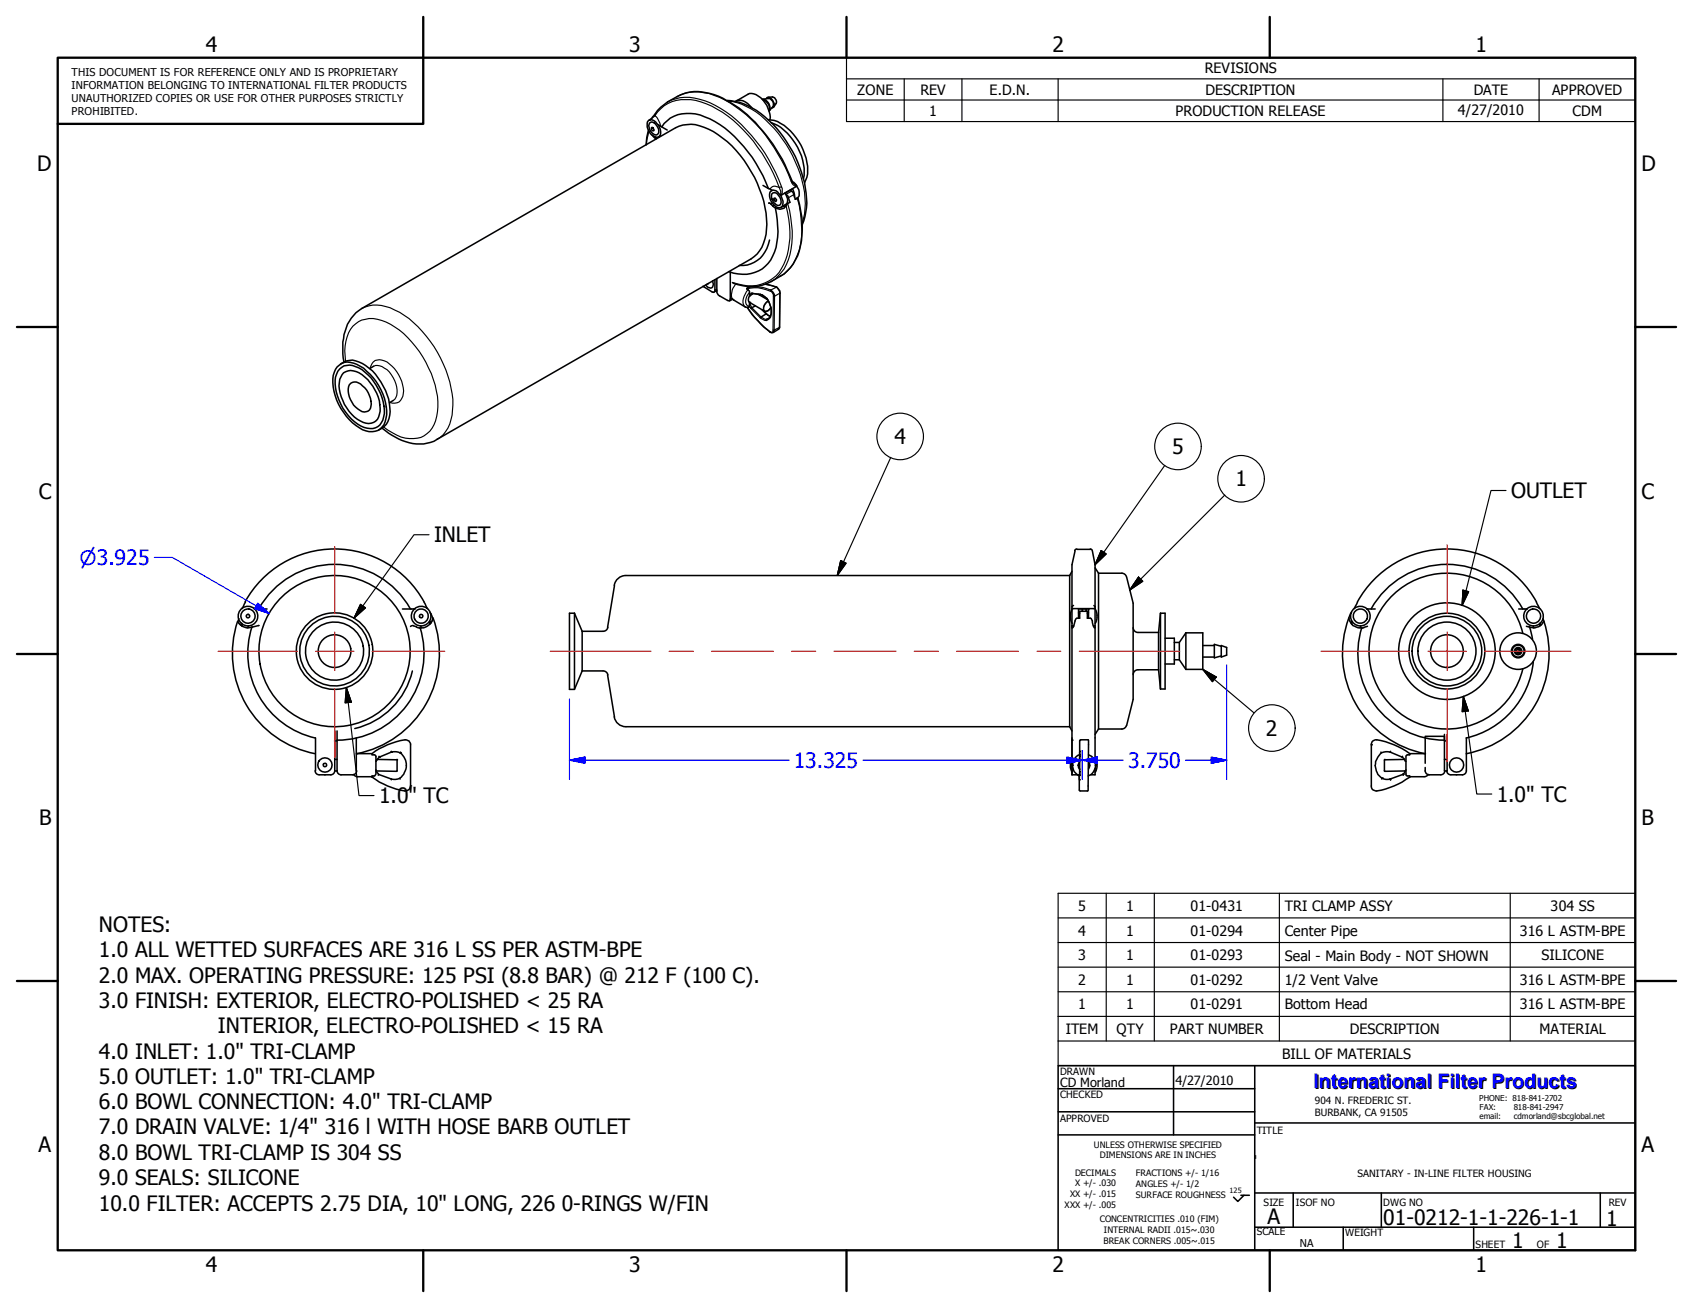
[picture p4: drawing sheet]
<svg xmlns="http://www.w3.org/2000/svg" width="279mm" height="216mm" viewBox="0 0 279 216" stroke-linecap="round" stroke-linejoin="round" font-family="sans-serif">
<!-- layer: Visible (ANSI) -->
<g fill="none" stroke="#000" stroke-width=".25">
<path d="M107.3 19.7l-.2 .1M111.8 15.9l-1.6 .9M121.3 16.8a1.82 1.82 0 0 1 2.4 .6l.4 .4M121.5 16.7l1.9-1.1a2.45 2.45 0 0 1 2.8 1.4l.5 .9a2.95 2.95 0 0 1 .4 1.8M125.8 16.4a1.4 1.4 0 0 1 1.1 2M125.9 16.4l.9-.1a.96 .96 0 0 1 .8 1.3l-.7 .7M125.9 16.5a1.31 1.31 0 0 1 1 1.7M126.5 16.3a.47 .47 0 0 1 .8 0l.3 .5a.6 .6 0 0 1-.2 1M126.7 19.7a6.3 6.3 0 0 1 4.7 3 8.4 8.4 0 0 1 1.8 6.6l-.4 .9M126.7 16.1l.8-.1 .5 .3a.66 .66 0 0 1 .1 .8l-.4 .6M107.2 20.3a.79 .79 0 0 1 1.2 .5 .94 .94 0 0 1-.1 1.5 1.55 1.55 0 0 1-1.1-2zM107.5 21.1a.37 .37 0 0 1 .4 .5l-.3-.1z"/>
<path d="M107.6 22.3l.7 .6M108.2 22.6l-.2 .1M108.6 20.6l.4 .7a.87 .87 0 0 1-.6 1.4 2.24 2.24 0 0 1-1.5-2.6 .81 .81 0 0 1 1.3 0l.4 .5 .6 .4a5.2 5.2 0 0 1 5.5-2.2 14.8 14.8 0 0 1 8 5.4 23.5 23.5 0 0 1 4.1 6.9M109 22.4l-.3 .2M109.2 21l.9 .5M125.9 30.6l.9 .5M126.8 31.1l.6 .3M126.9 33.5h.2l.4 .5M127 39.6a4.7 4.7 0 0 1-5 4.2M127.3 20.3a8.7 8.7 0 0 1 5 5.4l.3 1.4a6.1 6.1 0 0 1 0 2.4M127.4 32a.69 .69 0 0 1 1.1 .3l.3 .6a.59 .59 0 0 1 0 .8 .59 .59 0 0 1-.7 .1 1.77 1.77 0 0 1-.7-1.8zM127.4 31.4l-.1 .1"/>
<path d="M127.5 34l.5 .3M127.7 33.8l-.2 .2M127.8 32.7h.2a.34 .34 0 0 1 0 .6l-.1-.1a.34 .34 0 0 1-.1-.5zM128 34.3a12.4 12.4 0 0 1-.5 8 5.5 5.5 0 0 1-7.2 2.5M129.2 34l.4 .1M129.7 32.1h.1M129.7 34a1.29 1.29 0 0 1-1.7 .3M130.1 32.6l.3 .8-.4 .2M130.4 31.4l.2 .2M130.7 30a2.58 2.58 0 0 1 1.2 2.3l-.6 .6-.3-.8M131.1 32.6v-.7l-.3-.7-1.3 .7 .2 .3a1.11 1.11 0 0 1-.1 1.6l-.7 .4M131.4 30.8l-2.4 1.4h-.2l.2 .3a1.38 1.38 0 0 1-.1 1.7 1.34 1.34 0 0 1-1.5-.8l-.2-.3a1.25 1.25 0 0 1 .2-1.7"/>
<path d="M59.7 50.9l51.8-29.8a5.7 5.7 0 0 1 5.5 .2 18.8 18.8 0 0 1 8.7 10.9 13.6 13.6 0 0 1 .5 7.2 5.4 5.4 0 0 1-2.2 3.3l-51.9 29.8M116.2 47.4l1.3 .8M116.9 46.8l-.2 .1M117.6 46.4a.82 .82 0 0 1-.3 1.2 1 1 0 0 1-.8-.5M118 46.2v1.7M118.3 46v2.1M118.7 48.8l1.4 .8M120.5 44.9v4.4M121.1 49.5l1.9 1.2M123.3 47.7l.4 .4v.6M123.7 50.3l-.1 .4M123.7 49.9v.1h.1"/>
<path d="M123.7 49.9h.1M123.7 48.9a.76 .76 0 0 0 0 1M123.7 49.9l2.5 1.5M123.8 47.3l-.5 .3M124.3 48.5l-.5 .3M124.7 50.5l-.6 .3M125.2 48.6l1.5 .9M126.4 51.8l-.8 .5M126.9 52.5l-.3 .2M128.8 45.6l-1.5 .9M55.6 60.6a2.48 2.48 0 0 1 3.3-.5 9.5 9.5 0 0 1 4.9 8.4 2.83 2.83 0 0 1-1.4 2.6 3.4 3.4 0 0 1-3.7-.9 9.4 9.4 0 0 1-3.7-8.2zM56.1 60.9a2.56 2.56 0 0 1 3.1-.2 9 9 0 0 1 4.2 7.6 2.58 2.58 0 0 1-1.9 2.4 4.9 4.9 0 0 1-4-2.1 8.6 8.6 0 0 1-2.1-6.4l.4-.9z"/>
<path d="M56.2 60.1a3.2 3.2 0 0 1 3.6-.1 9.1 9.1 0 0 1 4.1 5.2 5.4 5.4 0 0 1-.1 4.8l-.7 .7-.6 .3M56.7 61.5a2.81 2.81 0 0 1 3.5 .7 6.8 6.8 0 0 1 2.4 6.2 1.83 1.83 0 0 1-2.7 1.3 6.9 6.9 0 0 1-3.8-7.1zM57.9 63.2a1.41 1.41 0 0 1 1.9 .5 3.4 3.4 0 0 1 1.2 4 1.33 1.33 0 0 1-1.9-.2 3.7 3.7 0 0 1-1.4-4zM61.7 60.5l-.7 .3M64.9 66.1l-.6 .4M40.4 99.3a16.9 16.9 0 0 1 29.6 0M40.5 99.4l-.6 1.1M70 99.4l.5 1.1M101.4 96.6l-1.1 7M103.3 95a1.94 1.94 0 0 0-1.9 1.6M103.3 95h73.2M176.5 95v25"/>
<path d="M176.9 94.3l-.4 .7M177.2 99.9l-.3 .2M177.4 90.9l-.5 2.3v6.9M177.7 90.6l-.3 .3M177.7 90.7h2.3M179.9 90.6l.4 .3M180.3 90.9l.4 2.3v6.9M180.5 99.9l.2 .2M180.7 93.7l.6 .9M181.3 94.6v25.7M181.3 94.6h3.9M185.1 94.6a.79 .79 0 0 1 .8 .6"/>
<path d="M185.9 95.2l1.1 4.4v15.8l-1.1 4.4M224 99.3a16.9 16.9 0 0 1 29.6 0M224 99.4l-.5 1.1M253.6 99.4l.5 1.1M39.2 102.6a16.9 16.9 0 0 0 12.8 21.8M39.2 102.6a2.11 2.11 0 0 0 1.8 1l1.8-.3M39.4 102.1l-.1 .5M39.9 102.8l-.2 .4 .2 .1M39.9 102.9v.5M41 103.3l-.1 .3M41.6 103.4a14.3 14.3 0 0 0 10.4 18.4M42 100.5h2.1"/>
<path d="M42.1 100.5v.1M42.7 100.5a14.3 14.3 0 0 1 25 0M66.4 100.5h2.1M68.1 110.8a12.7 12.7 0 0 1-9.5 9.5M68.2 103.3l-.4 .1M68.3 103.3l.4 .1M68.3 100.5v.1M68.4 102.2a1.18 1.18 0 0 1 1.1-1.7 1.18 1.18 0 0 1 1.1 1.7 1.18 1.18 0 0 1-2 .3l-.2-.3M68.7 103.5l.6 .2M69.3 103.6a14.3 14.3 0 0 1-13.6 18.6M69.4 103.3l.1 .3M70.9 102.6v.4"/>
<path d="M71 101.1l.1 .2M71 102.6l.1 .3M71.1 101.3l.1 .2a1.28 1.28 0 0 1-.7 1.9 1.52 1.52 0 0 1-1.2 .2M71.5 102a16.9 16.9 0 0 1-12.7 22.4M94.8 101.2h-.8v12.6h.8l1.3-3.1M94.8 101.2v12.6M94.8 101.2l1.3 3M96.1 104.2v6.5M96.1 104.2h3.4M96.1 110.7h3.4M99.5 110.7a.79 .79 0 0 1 .8 .7M100.3 111.4l1.1 7"/>
<path d="M100.3 103.5a.79 .79 0 0 1-.8 .7M101.4 118.3a1.94 1.94 0 0 0 1.9 1.7M103.3 120h73.2M176.5 120l.4 .6M176.9 100.4h3.8M176.9 100.4v2.9M176.9 100.1v.3M176.9 103.4v.2M176.9 103.3v.1h.3M176.9 103.3h.1M176.9 103.6v18.6M176.9 103.3h.3"/>
<path d="M176.9 100.6l-.2 .8v.9l.2 .6M178 102v-1.5h1.7l-.1 1.5M178 101.2h.2M178.6 100.5v.4M179.3 100.5v.4M179.5 101.2h.1M180.7 100.4v2.9h-.2M180.7 100.1v.3M180.7 103.4v.2a1.33 1.33 0 0 1-.5-1.2l-.2-.4h-.5v-1.1h-1.3v1.1h-.5a2.16 2.16 0 0 0-.5 1.4l-.2 .2h-.1M180.7 103.6v22.3M180.8 100.6l.2 1M181 101.5v.9l-.2 .5"/>
<path d="M185.9 119.7a.79 .79 0 0 1-.8 .6M187 103.6a.79 .79 0 0 0 .8 .8M187.8 110.6a.79 .79 0 0 0-.8 .7M187.8 104.4h3.4M187.8 110.6h3.4M191.2 104.4v6.2M191.2 110.6l.3 3.1M191.5 101.2v12.5M191.5 101.2h.8v12.5h-.8M191.5 101.2l-.3 3.2M192.3 105.3h1.5v4.3h-1.5M193.8 106h.8"/>
<path d="M193.8 108.9h.8M194.6 106v2.9M194.6 108.9l1.1 1.6M195.7 104.5v6M195.7 104.5h2.8v6h-2.8M195.7 104.5l-1.1 1.5M198.5 106.6h1.9M198.5 108.5h1.9M201.5 106.7l-1.1-.3v2.2l1.1-.3M201.5 106.6l.9 .3v1.2l-.9 .4zM222.6 102a1.91 1.91 0 0 0 2.2 1.6M222.9 101.2a16.9 16.9 0 0 0 12.3 23.2"/>
<path d="M223 102.9l.1 .1M223 101.1l-.1 .2M223.1 102.6v.5M223.1 102.6l-.1 .3M224.6 103.3l-.1 .3M224.7 103.6a14.3 14.3 0 0 0 13.7 18.6v-1M225.1 103.6l-.3 .1M225.6 100.5h1.3M225.7 103.4l-.7 .2M225.7 100.5v.1M226.3 100.5a14.3 14.3 0 0 1 25 0M250.6 100.5h1.4"/>
<path d="M250.7 107.2v.6M251.3 104.5a12.9 12.9 0 0 0-19.8-7.6 12.9 12.9 0 0 0 0 21.2 12.9 12.9 0 0 0 19.8-7.7M251.9 100.5v.1M252.4 103.5l.5 2M253 103.3l.1 .3M253 109.2a14.3 14.3 0 0 1-11 12.6M254.1 102.9v.4M254.2 102.8l.1 .4M254.6 102.1l.2 .4M254.8 102.6a1.84 1.84 0 0 1-1.8 1l-1.1-.2M254.8 102.5a16.9 16.9 0 0 1-12.8 21.9M52 127.2a.67 .67 0 0 0 .7 .7h1.9"/>
<path d="M52.1 121.8v5.5M53.6 127.9h.1M55.2 120.6v6.7M55.2 125.3h.4M55.2 127.3h.4M55.2 127.2a.67 .67 0 0 1-.6 .7M55.6 122.3h-.4M55.6 120.6v6.7M55.6 127.2a.67 .67 0 0 0 .7 .7h1.9M58.4 127.8l.4 .4h.2M58.8 121.8v5.5M58.9 127.2a.67 .67 0 0 1-.7 .7"/>
<path d="M59 124.4h2.4M59 128.2h2.4M59 124.4h-.2M61.4 128.3a11.9 11.9 0 0 0 5.6 2.3l.7-.5 .1-.4M61.4 124.4a11.9 11.9 0 0 1 5.6-2.3l.5 .2 .3 .4v7M61.4 128.3h.1M61.4 124.4v.2h.4l.2 .2v1.3a3.1 3.1 0 0 1-.2 2h-.4v.1M61.4 128.2v.1M62 127.1l.5 .7M62.1 127.3h3.4M62.2 125.3l3.3 .1M62.5 127.8l-.1 .2"/>
<path d="M62.5 127.8l2.1 .8M62.5 124.8l.1 .2M62.6 125h.1M62.6 125l-.6 .7M64.6 128.6v.1M64.6 124v.1M64.6 124.1h.1M64.6 124.1a1.87 1.87 0 0 1 2.4 1.6 2.6 2.6 0 0 1-1.3 2.9h-1.1M64.6 124.1l-2 .9M65.5 125.3l.1 .1M65.5 125.5v1.8M65.5 127.2v.1"/>
<path d="M66 128.5v.1M66 124.3h.1M66.1 124.1l-.1 .2M67.8 129.7h.1M176.9 121.8v6.1h.9M176.9 122.2h.1M176.9 125.1l-.2 .9v.9l.2 .6M177 126.3a1.92 1.92 0 0 0 1.1 1.8M177 126.3h.1M177.8 127.9h.1M178.1 128.7h.1M178.2 125.7a1 1 0 0 0 0 1.4"/>
<path d="M178.2 124.6h.1M178.2 124.6v.9M178.2 127.4l-.1 .7M178.2 124.6v-2.4l.2-.1h1.2l-.1 8.5h-1.3l-.1-.2v-2.3M178.2 127.4h.1M178.2 125.5h.1M178.2 128h.1M178.2 124h.1M178.2 124.8h.1M178.2 124.1l-.1 4.5M178.2 124.6a1.85 1.85 0 0 0-1.2 1.7M179.6 125.7a1.05 1.05 0 0 1 0 1.2"/>
<path d="M179.6 124.6a1.92 1.92 0 0 1 1.2 1.7M180.7 126.8v1.1h-.7M180.8 125.1l.2 .5v.8M180.8 126.3a1.85 1.85 0 0 1-1.2 1.8M180.8 126.3h.1M181 126.5l-.2 1M181.3 120.3h3.9M181.3 120.3l-.6 .9M226.3 122.9v6.8a.78 .78 0 0 0 .9 .9 12.1 12.1 0 0 0 5.5-2.4v-.1h-.4a.25 .25 0 0 1-.3-.3v-3l.2-.2h.5v-.2M226.3 122.9a.78 .78 0 0 1 .9-.8 13 13 0 0 1 5.5 2.3M226.3 122.9h.1M227.9 124.1l.1 .2"/>
<path d="M228.1 128.5h.1M228.1 128.5l-.1 .1M228.5 125.5v1.8h.1M228.6 125.3l-.1 .1M229.4 128.6h.1M229.4 128.6l.1 .2M229.4 124.1a1.6 1.6 0 0 0-2.1 1.1 2.36 2.36 0 0 0 1.4 3.5l.7-.1M229.4 124.1l2 .9M229.5 124l-.1 .1M231.4 125l.6 .7M231.5 124.8l-.1 .2M231.5 127.8h.1"/>
<path d="M231.5 127.8l.1 .2M231.5 127.8l-2.1 .8M231.8 125.3l-3.3 .1M231.9 127.3l-.4 .5M231.9 127.3h-3.4M232 127.1l-.1 .2M232.7 124.4h2.3M232.7 128.2h2.3M235 124.4h.3M235.2 126.7v.5a.67 .67 0 0 0 .7 .7M235.7 127.8l-.2 .2-.5 .2M235.8 127.9h1.9"/>
<path d="M238.4 125.3h.4M238.4 122.3h.4M238.4 127.2a.67 .67 0 0 1-.6 .7M238.8 127.2a.67 .67 0 0 0 .6 .7M238.8 121.2v6.1h-.4v-5.8h-3.2v4.5M239.5 127.9h1.9M240.3 127.9h.1M242 121.8v5.4a.67 .67 0 0 1-.7 .7"/>
<circle cx="40.9" cy="101.7" r="1.17"/>
<circle cx="40.9" cy="101.7" r=".29"/>
<circle cx="40.9" cy="101.7" r="1.62"/>
<circle cx="55.2" cy="107.5" r="6.3"/>
<circle cx="55.2" cy="107.5" r="5.7"/>
<circle cx="55.2" cy="107.5" r="4.8"/>
<circle cx="55.2" cy="107.5" r="2.7"/>
<circle cx="55.2" cy="107.5" r="12.5"/>
<circle cx="69.5" cy="101.7" r="1.62"/>
<circle cx="69.5" cy="101.7" r=".29"/>
<circle cx="224.5" cy="101.7" r="1.17"/>
<circle cx="224.5" cy="101.7" r="1.62"/>
<circle cx="238.8" cy="107.5" r="2.7"/>
<circle cx="238.8" cy="107.5" r="5.7"/>
<circle cx="238.8" cy="107.5" r="4.8"/>
<circle cx="238.8" cy="107.5" r="6.3"/>
<circle cx="238.8" cy="107.5" r="8"/>
<circle cx="250.5" cy="107.5" r=".48"/>
<circle cx="250.5" cy="107.5" r=".29"/>
<circle cx="250.5" cy="107.5" r=".6"/>
<circle cx="250.5" cy="107.5" r=".98"/>
<circle cx="250.5" cy="107.5" r="1.11"/>
<circle cx="250.5" cy="107.5" r="3"/>
<circle cx="253.1" cy="101.7" r="1.17"/>
<circle cx="253.1" cy="101.7" r="1.62"/>
<circle cx="53.6" cy="126.3" r="1.17"/>
<circle cx="53.6" cy="126.3" r=".29"/>
<circle cx="240.4" cy="126.3" r="1.17"/>
</g>
<!-- layer: Visible Narrow (ANSI) -->
<g fill="none" stroke="#000" stroke-width=".19">
<path d="M107.3 19.8l.8-.7a3.1 3.1 0 0 1 .9 1.7M108.1 18.9v.2a5.8 5.8 0 0 1 5.9-2.7 16.3 16.3 0 0 1 9.5 6 28.4 28.4 0 0 1 5.1 8.5 1.05 1.05 0 0 0-1.5 .3M110.2 16.8a7.3 7.3 0 0 1 6.1-.2 19 19 0 0 1 8.5 6.7 26.7 26.7 0 0 1 4.2 7.5M111.8 15.9a7.2 7.2 0 0 1 6.1-.2 20.9 20.9 0 0 1 10.5 9.8 22.7 22.7 0 0 1 2.3 4.7l.7 .6M120.1 16.7a11.1 11.1 0 0 1 6.9 3.7 20.5 20.5 0 0 1 5.9 13.2 9.6 9.6 0 0 1-.5 3.2M107.1 21.7l-.4 2.2M127.4 33.5l-.2 .2M128.8 32.2v-.6l-.2-.7 .4-.1 .1 .3v.8l-.1 .3M129.7 34a13.6 13.6 0 0 1-.7 10.3 6.1 6.1 0 0 1-7.3 2.6l-.9-.3M130 33.6a14.8 14.8 0 0 1-.2 10 6.9 6.9 0 0 1-2.5 2.9M130.6 31.6l-.9 .5M130.7 29.8l-.1 .1"/>
<path d="M130.9 30.2l.5 .4M131 32.1l-.9 .5M131.6 32.7a18.2 18.2 0 0 1 .4 8.4 7.1 7.1 0 0 1-3.2 4.5M57 59.6a7.4 7.4 0 0 1 1.2-5.8 4.7 4.7 0 0 1 5.5-.7 15.2 15.2 0 0 1 7 7.7 11.3 11.3 0 0 1 .9 9.3 4 4 0 0 1-4.7 2.2 9.4 9.4 0 0 1-3.6-1.8M59.7 50.9a5.7 5.7 0 0 1 5.5 .3 17.1 17.1 0 0 1 7.5 7.9 16.3 16.3 0 0 1 2 8.6 5.5 5.5 0 0 1-2.6 4.8M118.3 47.8l-.3 .1M120.8 49.2l-.3 .1M121.4 46.9a2.53 2.53 0 0 0-.5 2.5l.2 .1M123.3 47.7a5.3 5.3 0 0 1 3.8 .4M123.3 50.7l1.8 2.3 1.3 1.2 .7 .5M123.3 47.6a5.7 5.7 0 0 1 3.9 .3M123.4 47.8a2.48 2.48 0 0 0-.6 2.7l.2 .2"/>
<path d="M123.7 48.3a1.57 1.57 0 0 0-.3 2.2h.2M123.7 48.7l.1-.2a3 3 0 0 1 2.2 .3 3.1 3.1 0 0 1 1.3 2.8 1.12 1.12 0 0 1-1.1 1.3l-.7-.4-1.5-1.6-.3-.6M123.8 50l.3 .8 1.5 1.5a.96 .96 0 0 0 1.1 .3M124.1 48.5l-.3 .3M125.3 48.6h.1M125.7 51.1a2.6 2.6 0 0 0 1.4 1.1M126.4 46.9l1.7 .5-.9 .5M126.8 49.7a1.11 1.11 0 0 0-.6 1.7M126.9 49.8a1.19 1.19 0 0 0-.8 1.4 .76 .76 0 0 0 1.1-.5M127.1 54.7l.3 .2 .1-.1 .1-.3h.2l-.2 .4M127.1 54.7v.1M127.1 47.9h.1l.4 .3a.52 .52 0 0 1 .2 .7h-.2v-.4z"/>
<path d="M127.6 48.9v5.6M127.8 48.9l.9-.5v5.6l-.9 .5zM128.1 47.4l.2 .1 .3 .4 .1 .5M128.7 54l-.2 .4M61.1 60.8a1.53 1.53 0 0 1 2.3-1.2 5.9 5.9 0 0 1 3.1 5.4 1.52 1.52 0 0 1-2.2 1.4M61.7 60.5a1.68 1.68 0 0 1 1.7 .3 4.5 4.5 0 0 1 1.9 4.8l-.4 .5"/>
</g>
<g fill="none" stroke="#000" stroke-width=".25">
<path d="M110.2 16.8a8.2 8.2 0 0 0-2.5 2.5l-.4 .5M111.8 15.9a7.2 7.2 0 0 1 6.1-.3 18.4 18.4 0 0 1 8 6 28 28 0 0 1 5 8.6M120 16.6a11.4 11.4 0 0 1 7.5 3.8 20.2 20.2 0 0 1 5.7 13.1l-.4 2.3-.4 1.3M107 21.5l-.4 2.4M126.9 33.5h.1M127.4 31.4h.2a1.42 1.42 0 0 1 1.2 .8M129.7 32.1l.3 .3 .1 .2M130 33.6l-.3 .4M130.6 31.6l.3 .3 .1 .2M131.4 30.6v.2M131.6 32.7a15.1 15.1 0 0 1 0 9.5 7 7 0 0 1-2.8 3.4M59.7 50.9a7.1 7.1 0 0 0-3.1 5.6v1.9l.2 1.4"/>
<path d="M116 47.2l.2 .2M118 47.9l-.1 .3h-.4M118.3 48.1l.1 .4 .3 .3M118.3 47.9l-.4 .3M120.5 49.3l-.1 .4-.3-.1M120.8 49.3l.3 .2M120.9 49.4l-.5 .3M123 50.7h.6M123.3 47.6v.1M123.7 48.7v.2l.1-.1M123.8 50l-.1 .3M124.1 50.8l-.1 .1"/>
<path d="M124.1 48.4v.1M124.1 48.5l1.4 .1M124.1 48.5h.1M125.4 48.6l-.1 .1M125.5 48.6h.1M125.5 48.6a2.75 2.75 0 0 1 1.4 4h-.2M125.6 52.3l-.1 .2M125.9 51.2l.6 .6M126.4 46.9l.9 .2a1.38 1.38 0 0 1 1.4 1.3v5.7l-.2 .3-.9 .5h-.3a14.6 14.6 0 0 1-4-4.2M126.4 51.8h.1M126.5 51.8l.6 .4M126.6 52.7l-.1 .2"/>
<path d="M126.6 49.3h.1M127.2 50.7a.84 .84 0 0 1-1 .7M127.3 46.5a7.3 7.3 0 0 1-6.3 .2M63.1 70.7a9.6 9.6 0 0 0 6.8 2.6 5.4 5.4 0 0 0 2.2-.8"/>
</g>
<!-- layer: Symbol (ANSI) -->
<g fill="none" stroke="#000" stroke-width=".19">
<path d="M139.7 13v-3.5h130.2v3.5M139.7 16.5h130.2M149.2 13v7.1M158.7 13v7.1M174.6 13v7.1M238.1 13v7.1M254 13v7.1M269.9 13h-130.2v3.5M269.9 13v7.1h-130.2v-3.6M147 75.5l-8.8 19.5M192.2 76.8l-11.5 16.4M59.5 99.8l.8 .5-1.9 1.7z"/>
<path d="M70.8 88.3h-2.5l-9.9 13.7M138.7 92.5l.9 .5-1.4 2zM181.7 90.9l.9 .5-1.9 1.8zM187.9 95.2l.7 .7-2.2 1.5zM202.1 81.7l-15.7 15.7M241.4 97.4l1 .3-1.1 2.2zM248.5 81h-2.4l-4.8 18.9M57.1 113.5l.9 2.4-1 .1zM57.1 113.5l2.1 17.8h2.5M198.5 110.5l2.2 1.3-.6 .7zM198.5 110.5l8.4 7.2M241.5 114.9l.8 2.4-1 .2z"/>
<path d="M241.5 114.9l2.2 16.2h2.5M174.6 151.5h95.3M174.6 155.6h95.3M174.6 159.6h95.3M182.6 147.4v24.4M190.5 147.4v24.4M211.1 147.4v24.4M249.2 147.4v24.4M174.6 167.8h95.3v-20.4h-95.3v24.4M174.6 171.8v4.1h95.3v-4.1M174.6 163.7h95.3M269.9 167.8v4h-95.3"/>
<circle cx="148.6" cy="72" r="3.8"/>
<circle cx="194.4" cy="73.7" r="3.8"/>
<circle cx="204.8" cy="79" r="3.8"/>
<circle cx="209.9" cy="120.2" r="3.8"/>
</g>
<!-- layer: Border (ANSI) -->
<g fill="none" stroke="#000" stroke-width=".38">
<path d="M9.5 9.5h260.4v196.9h-260.4zM69.8 2.8v17.6h-60.3M139.7 2.8v6.7M209.5 2.8v6.7M2.8 54h6.7M269.9 54h6.7M2.8 107.9h6.7M269.9 107.9h6.7M2.8 161.9h6.7M269.9 161.9h6.7M69.8 206.4v6.7M139.7 206.4v6.7"/>
<path d="M209.5 206.4v6.7"/>
</g>
<!-- layer: Title (ANSI) -->
<g fill="none" stroke="#000" stroke-width=".25">
<path d="M174.6 175.9h95.3v30.5h-95.3zM174.6 179.7h32.5M193.7 175.9v11.4M207.1 175.9v30.5M174.6 183.5h32.5M174.6 187.3h32.5M204.8 197.3h1.4M205.3 197.3l-1 1-.7-.7M207.1 190.8h.1M207.1 191.1h.1M207.1 185.4h62.8M207.1 196.9h62.8"/>
<path d="M213.4 196.9v5.7M228 196.9v5.7M264.1 196.9v5.7M207.1 202.6h62.8M221.7 202.6v3.8M243.2 202.6v3.8"/>
</g>
<!-- layer: Center Mark (ANSI) -->
<path d="M55.2 90.2v11.1M238.8 89.9v11.4M36 107.5h13.1M52.1 107.5h6.3M55.2 104.3v6.4M55.2 113.7v11.3M61.4 107.5h12M218 107.5h14.6M235.6 107.5h6.4M238.8 104.3v6.4M238.8 113.7v12M245 107.5h14.3" fill="none" stroke="#f00" stroke-width=".19"/>
<!-- layer: Centerline (ANSI) -->
<path d="M90.8 107.5h16.6M110.4 107.5h4M117.4 107.5h10.2M130.6 107.5h4M137.6 107.5h10.3M150.9 107.5h4M157.9 107.5h10.2M171.1 107.5h4M178.1 107.5h16.6" fill="none" stroke="#f00" stroke-width=".19"/>
<!-- layer: Dimension (ANSI) -->
<path d="M25.5 92h2.9l16 9.3M42.5 99.6l1.9 1.7-2.4-.8zM94 115.4v13.3M202.4 109.7v19M94 125.5l2.5-.5v1zM94 125.5h36.2M142.4 125.5h43M176.1 125l2.5 .5-2.5 .5zM178.6 125.5l2.5-.5v1zM178.6 123.9v4.8M195.6 125.5h6.8M199.9 125l2.5 .5-2.5 .5z" fill="none" stroke="#00f" stroke-width=".19"/>
<g fill="#00f" stroke="#00f" stroke-width=".19">
<path d="M42 100.5l2.4 .8z"/>
<path d="M42.5 99.6l1.9 1.7-2.4-.8z"/>
<path d="M94 125.5l2.5-.5z"/>
<path d="M94 125.5l2.5-.5v1z"/>
<path d="M176.1 126l2.5-.5z"/>
<path d="M176.1 125l2.5 .5-2.5 .5z"/>
<path d="M178.6 125.5l2.5-.5z"/>
<path d="M178.6 125.5l2.5-.5v1z"/>
<path d="M199.9 126l2.5-.5z"/>
<path d="M199.9 125l2.5 .5-2.5 .5z"/>
</g>
<!-- layer: Symbol (ANSI) -->
<g fill="#000" stroke="#000" stroke-width=".19">
<path d="M59.5 99.8l-1.1 2.2zM59.5 99.8l.8 .5-1.9 1.7zM138.7 92.5l-.5 2.5zM138.7 92.5l.9 .5-1.4 2zM181.7 90.9l-1 2.3zM181.7 90.9l.9 .5-1.9 1.8zM187.9 95.2l-1.5 2.2zM187.9 95.2l.7 .7-2.2 1.5zM241.4 97.4l-.1 2.5zM241.4 97.4l1 .3-1.1 2.2zM57.1 113.5l.9 2.4zM57.1 113.5l.9 2.4-1 .1z"/>
<path d="M198.5 110.5l2.2 1.3zM198.5 110.5l2.2 1.3-.6 .7zM241.5 114.9l.8 2.4zM241.5 114.9l.8 2.4-1 .2z"/>
</g>
<g font-size="3.5">
<text x="34" y="8.5">4</text>
<text x="103.8" y="8.5">3</text>
<text x="173.7" y="8.5">2</text>
<text x="243.5" y="8.5">1</text>
<text x="6.2" y="28.3">D</text>
<text x="270.9" y="28.3">D</text>
<text x="147.6" y="73.3">4</text>
<text x="193.4" y="75">5</text>
<text x="6.4" y="82.3">C</text>
<text x="203.9" y="80.3">1</text>
<text x="249.4" y="82.2">OUTLET</text>
<text x="270.9" y="82.3">C</text>
<text x="71.6" y="89.5">INLET</text>
<text x="208.9" y="121.4">2</text>
<text x="6.5" y="136.2">B</text>
<text x="62.5" y="132.6">1.0&quot; TC</text>
<text x="247" y="132.3">1.0&quot; TC</text>
<text x="270.9" y="136.2">B</text>
<text x="16.3" y="153.8">NOTES:</text>
<text x="16.3" y="158">1.0 ALL WETTED SURFACES ARE 316 L SS PER ASTM-BPE</text>
<text x="16.3" y="162.2">2.0 MAX. OPERATING PRESSURE: 125 PSI (8.8 BAR) @ 212 F (100 C).</text>
<text x="16.3" y="166.4">3.0 FINISH: EXTERIOR, ELECTRO-POLISHED &lt; 25 RA</text>
<text x="35.9" y="170.6">INTERIOR, ELECTRO-POLISHED &lt; 15 RA</text>
<text x="16.3" y="174.8">4.0 INLET: 1.0&quot; TRI-CLAMP</text>
<text x="16.3" y="178.9">5.0 OUTLET: 1.0&quot; TRI-CLAMP</text>
<text x="16.3" y="183.1">6.0 BOWL CONNECTION: 4.0&quot; TRI-CLAMP</text>
<text x="6.3" y="190.2">A</text>
<text x="16.3" y="187.3">7.0 DRAIN VALVE: 1/4&quot; 316 l WITH HOSE BARB OUTLET</text>
<text x="16.3" y="191.5">8.0 BOWL TRI-CLAMP IS 304 SS</text>
<text x="270.9" y="190.2">A</text>
<text x="16.3" y="195.6">9.0 SEALS: SILICONE</text>
<text x="16.3" y="199.8">10.0 FILTER: ACCEPTS 2.75 DIA, 10&quot; LONG, 226</text>
<text x="92.7" y="199.8">0-RINGS W/FIN</text>
<text x="209.2" y="202.1">A</text>
<text x="228.3" y="202.2">01-0212-1-1-226-1-1</text>
<text x="265" y="202.4">1</text>
<text x="34" y="209.9">4</text>
<text x="103.8" y="210">3</text>
<text x="173.7" y="210">2</text>
<text x="243.5" y="209.9">1</text>
<text x="249.6" y="206.1">1</text>
<text x="256.8" y="206.1">1</text>
</g>
<g font-size="3.5" fill="#00f">
<text x="131" y="126.7">13.325</text>
<text x="186.2" y="126.7">3.750</text>
</g>
<g font-size="3.3" fill="#00f">
<text x="13.1" y="93.3">⌀3.925</text>
<text x="216.7" y="179.6">International Filter Products</text>
</g>
<g font-size="2.3">
<text x="141.5" y="15.6">ZONE</text>
<text x="151.9" y="15.6">REV</text>
<text x="163.3" y="15.6">E.D.N.</text>
<text x="198.8" y="12.1">REVISIONS</text>
<text x="198.9" y="15.6">DESCRIPTION</text>
<text x="243.2" y="15.6">DATE</text>
<text x="256.2" y="15.6">APPROVED</text>
<text x="153.4" y="19.2">1</text>
<text x="194" y="19.2">PRODUCTION RELEASE</text>
<text x="240.6" y="19">4/27/2010</text>
<text x="259.5" y="19.2">CDM</text>
<text x="177.9" y="150.4">5</text>
<text x="177.9" y="154.4">4</text>
<text x="185.9" y="150.4">1</text>
<text x="185.9" y="154.4">1</text>
<text x="196.5" y="150.4">01-0431</text>
<text x="196.5" y="154.4">01-0294</text>
<text x="212" y="150.4">TRI CLAMP ASSY</text>
<text x="212" y="154.4">Center Pipe</text>
<text x="250.8" y="154.4">316 L ASTM-BPE</text>
<text x="255.9" y="150.4">304 SS</text>
<text x="177.9" y="158.5">3</text>
<text x="185.9" y="158.5">1</text>
<text x="196.5" y="158.5">01-0293</text>
<text x="212" y="158.6">Seal - Main Body - NOT SHOWN</text>
<text x="254.4" y="158.5">SILICONE</text>
<text x="177.9" y="162.6">2</text>
<text x="177.9" y="166.6">1</text>
<text x="185.9" y="162.6">1</text>
<text x="185.9" y="166.6">1</text>
<text x="196.5" y="162.6">01-0292</text>
<text x="196.5" y="166.6">01-0291</text>
<text x="212" y="162.6">1/2 Vent Valve</text>
<text x="212" y="166.6">Bottom Head</text>
<text x="250.8" y="162.6">316 L ASTM-BPE</text>
<text x="250.8" y="166.6">316 L ASTM-BPE</text>
<text x="175.9" y="170.7">ITEM</text>
<text x="184.3" y="170.7">QTY</text>
<text x="193" y="170.7">PART NUMBER</text>
<text x="222.8" y="170.7">DESCRIPTION</text>
<text x="254.1" y="170.7">MATERIAL</text>
<text x="211.6" y="174.8">BILL OF MATERIALS</text>
</g>
<g font-size="2.1">
<text x="174.9" y="179.4">CD Morland</text>
<text x="194" y="179.1">4/27/2010</text>
</g>
<g font-size="1.8">
<text x="11.8" y="12.6">THIS DOCUMENT IS FOR REFERENCE ONLY AND IS PROPRIETARY</text>
<text x="11.8" y="14.7">INFORMATION BELONGING TO INTERNATIONAL FILTER PRODUCTS</text>
<text x="11.8" y="16.9">UNAUTHORIZED COPIES OR USE FOR OTHER PURPOSES STRICTLY</text>
<text x="11.8" y="19">PROHIBITED.</text>
<text x="214.5" y="205.8">NA</text>
</g>
<g font-size="1.7">
<text x="174.9" y="177.4">DRAWN</text>
<text x="174.9" y="181.2">CHECKED</text>
<text x="174.9" y="185.2">APPROVED</text>
<text x="217" y="182.3">904 N. FREDERIC ST.</text>
<text x="217" y="184.2">BURBANK, CA 91505</text>
<text x="207.4" y="187.2">TITLE</text>
<text x="224" y="194.3">SANITARY - IN-LINE FILTER HOUSING</text>
<text x="207.4" y="203.9">SCALE</text>
<text x="208.5" y="199">SIZE</text>
<text x="213.9" y="199">ISOF NO</text>
<text x="228.3" y="199">DWG NO</text>
<text x="265.5" y="199">REV</text>
<text x="222" y="204.1">WEIGHT</text>
<text x="243.5" y="206.1">SHEET</text>
<text x="253.6" y="206.1">OF</text>
</g>
<g font-size="1.5">
<text x="180.5" y="189.4">UNLESS OTHERWISE SPECIFIED</text>
<text x="181.5" y="191.2">DIMENSIONS ARE IN INCHES</text>
<text x="176.6" y="197.6">XX +/- .015</text>
<text x="177.4" y="194.1">DECIMALS</text>
<text x="177.4" y="195.8">X +/- .030</text>
<text x="187.5" y="194.2">FRACTIONS +/- 1/16</text>
<text x="187.5" y="196">ANGLES +/- 1/2</text>
<text x="187.5" y="197.7">SURFACE ROUGHNESS</text>
<text x="175.7" y="199.4">XXX +/- .005</text>
<text x="181.5" y="201.7">CONCENTRICITIES .010 (FIM)</text>
<text x="182.2" y="203.5">INTERNAL RADII .015~.030</text>
<text x="182.1" y="205.3">BREAK CORNERS .005~.015</text>
</g>
<g font-size="1.3">
<text x="244.1" y="181.8">PHONE: 818-841-2702</text>
<text x="244.2" y="183.3">FAX:</text>
<text x="244.2" y="184.7">email:</text>
<text x="249.8" y="183.3">818-841-2947</text>
<text x="249.8" y="184.7">cdmorland@sbcglobal.net</text>
</g>
<text font-size="1.2" x="202.9" y="196.9">125</text>
</svg>
